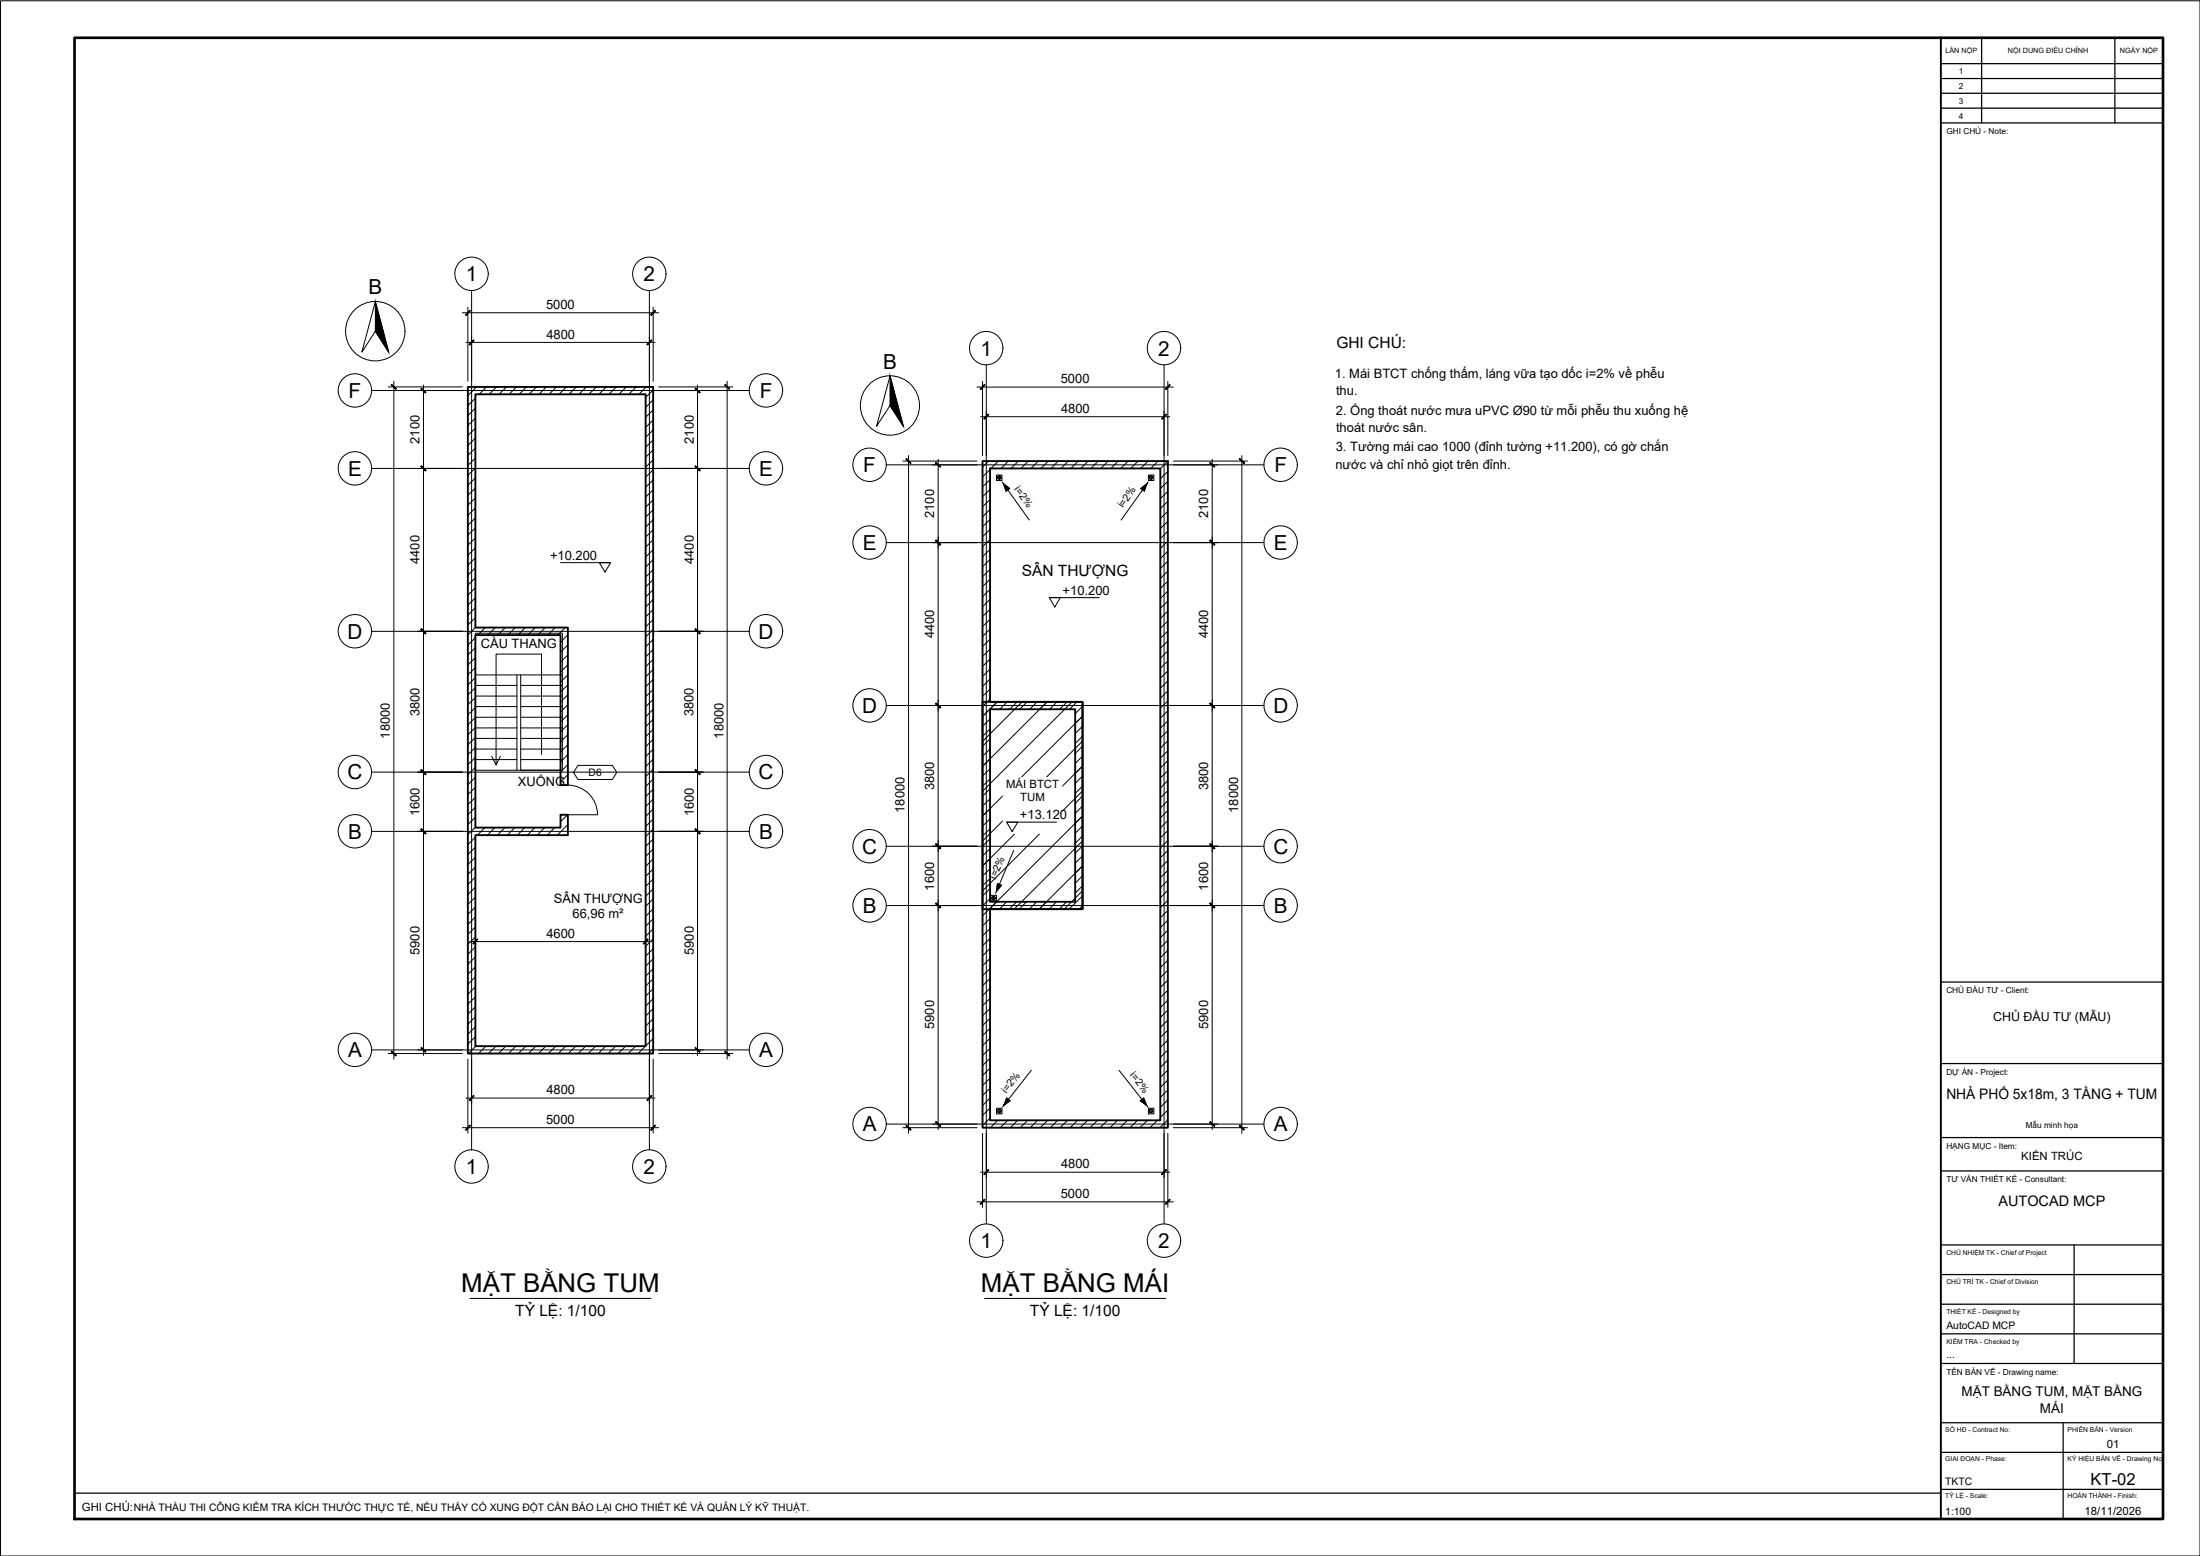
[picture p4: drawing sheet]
<svg xmlns="http://www.w3.org/2000/svg" width="594mm" height="420mm" viewBox="0 0 594 420" stroke-linecap="round" stroke-linejoin="round" font-family="sans-serif">
<!-- layer: A-WALL -->
<path d="M126.3 104.5h50.1v180h-50.1zM128.4 106.5h45.9v176h-45.9v-57h24.9v-5.5h-1.9v3.5h-23v-52h23v40.5h1.9v-42.5h-24.9zM265.3 124.5h50.1v180h-50.1zM267.3 126.5h46v176h-46v-57h25v-56h-25zM267.3 191.5h23v52h-23z" fill="none" stroke="#000" stroke-width=".51"/>
<!-- layer: A-WALL-PATT -->
<g fill="none" stroke="#000" stroke-width=".27">
<path d="M128.4 107.5l-2.1 2M128.4 110.2l-2.1 2M128.4 112.9l-2.1 2M128.4 115.6l-2.1 2M128.4 118.3l-2.1 2M128.7 104.5l-2.4 2.3M131.4 104.5l-2 2M134.1 104.5l-2 2M136.8 104.5l-2 2M139.5 104.5l-2 2M142.2 104.5l-2 2M144.9 104.5l-2.1 2"/>
<path d="M147.5 104.5l-1.9 2M150.3 104.5l-2 2M153 104.5l-2.1 2M155.6 104.5l-2 2M158.3 104.5l-1.9 2M161.1 104.5l-2.1 2M163.7 104.5l-2 2M166.4 104.5l-2 2M169.1 104.5l-2 2M171.8 104.5l-2 2M174.5 104.5l-2 2M176.4 105.3l-2.1 2"/>
<path d="M176.4 108l-2.1 2M176.4 110.7l-2.1 2M176.4 113.4l-2.1 2M176.4 116.1l-2.1 2M176.4 118.8l-2.1 2M128.4 121l-2.1 2M128.4 123.7l-2.1 2M128.4 126.4l-2.1 2M128.4 129.1l-2.1 2M128.4 131.8l-2.1 2M128.4 134.5l-2.1 1.9M128.4 137.2l-2.1 1.9"/>
<path d="M128.4 139.8l-2.1 2.1M176.4 121.5l-2.1 2M176.4 124.2l-2.1 2M176.4 126.9l-2.1 2M176.4 129.6l-2.1 2M176.4 132.2l-2.1 2M176.4 135l-2.1 1.9M176.4 137.6l-2.1 2.1M266.9 124.5l-1.6 1.6M267.3 126.8l-2 2M267.3 129.5l-2 2M267.3 132.2l-2 2"/>
<path d="M267.3 134.9l-2 2M267.3 137.5l-2 2.1M269.6 124.5l-2 2M272.3 124.5l-2 2M275 124.5l-2 2M277.7 124.5l-2 2M280.4 124.5l-2 2M283.1 124.5l-2 2M285.8 124.5l-2 2M288.5 124.5l-2 2M291.2 124.5l-2 2M293.8 124.5l-1.9 2"/>
<path d="M296.6 124.5l-2 2M299.3 124.5l-2.1 2M301.9 124.5l-2 2M304.6 124.5l-1.9 2M307.4 124.5l-2.1 2M310 124.5l-2 2M312.7 124.5l-2 2M315.4 124.6l-2.1 2M315.4 127.3l-2.1 2M315.4 130l-2.1 2M315.4 132.7l-2.1 2M315.4 135.4l-2.1 2"/>
<path d="M315.4 138l-2.1 2M128.4 142.5l-2.1 2M128.4 145.2l-2.1 2M128.4 147.9l-2.1 2M128.4 150.6l-2.1 2M128.4 153.3l-2.1 2M128.4 156l-2.1 2M128.4 158.7l-2.1 2M176.4 140.3l-2.1 2M176.4 143l-2.1 2M176.4 145.7l-2.1 2M176.4 148.4l-2.1 2"/>
<path d="M176.4 151.1l-2.1 2M176.4 153.8l-2.1 2M176.4 156.5l-2.1 2M176.4 159.2l-2.1 2M267.3 140.3l-2 1.9M267.3 143l-2 1.9M267.3 145.6l-2 2.1M267.3 148.3l-2 2M267.3 151l-2 2M267.3 153.7l-2 2M267.3 156.4l-2 2M267.3 159.1l-2 2"/>
<path d="M315.4 140.8l-2.1 1.9M315.4 143.4l-2.1 2.1M315.4 146.1l-2.1 2M315.4 148.8l-2.1 2M315.4 151.5l-2.1 2M315.4 154.2l-2.1 2M315.4 156.9l-2.1 2M315.4 159.6l-2.1 2M128.4 161.4l-2.1 2M128.4 164.1l-2.1 2M128.4 166.8l-2.1 2M128.4 169.5l-2.1 2"/>
<path d="M128.4 172.2l-2.1 2M128.4 174.9l-2.1 2M128.4 177.6l-2.1 2M131 169.5l-2 2M133.7 169.5l-1.9 2M136.5 169.5l-2.1 2M139.1 169.5l-2 2M141.8 169.5l-2 2M144.5 169.5l-2 2M147.2 169.5l-2 2M149.9 169.5l-2 2M152.6 169.5l-2 2"/>
<path d="M153.3 171.4l-1.9 2M153.3 174.1l-1.9 2M153.3 176.8l-1.9 2M153.3 179.5l-1.9 2M176.4 161.9l-2.1 2M176.4 164.6l-2.1 2M176.4 167.3l-2.1 2M176.4 170l-2.1 2M176.4 172.7l-2.1 2M176.4 175.4l-2.1 2M176.4 178.1l-2.1 1.9M267.3 161.8l-2 2"/>
<path d="M267.3 164.5l-2 2M267.3 167.2l-2 2M267.3 169.9l-2 2M267.3 172.6l-2 2M267.3 175.3l-2 2M267.3 178l-2 2M315.4 162.3l-2.1 2M315.4 165l-2.1 2M315.4 167.7l-2.1 2M315.4 170.4l-2.1 2M315.4 173.1l-2.1 2M315.4 175.8l-2.1 2"/>
<path d="M315.4 178.5l-2.1 2M128.4 180.3l-2.1 1.9M128.4 183l-2.1 2M128.4 185.7l-2.1 2M128.4 188.3l-2.1 2M128.4 191.1l-2.1 1.9M128.4 193.7l-2.1 2M128.4 196.4l-2.1 2M128.4 199.1l-2.1 2M153.3 182.2l-1.9 2M153.3 184.9l-1.9 2M153.3 187.6l-1.9 2"/>
<path d="M153.3 190.3l-1.9 2M153.3 193l-1.9 2M153.3 195.7l-1.9 2M153.3 198.4l-1.9 2M176.4 180.8l-2.1 2M176.4 183.5l-2.1 2M176.4 186.1l-2.1 2M176.4 188.8l-2.1 2M176.4 191.5l-2.1 2M176.4 194.2l-2.1 2M176.4 196.9l-2.1 2M176.4 199.6l-2.1 2"/>
<path d="M267.3 180.7l-2 2M267.3 183.3l-2 2.1M267.3 186.1l-2 1.9M267.3 188.8l-2 2M267.3 194.1l-2 2M267.3 196.9l-2 1.9M267.3 199.5l-2 2M269.3 189.5l-4 4M272 189.5l-2 2M274.7 189.5l-2.1 2M277.3 189.5l-1.9 2M280 189.5l-1.9 2"/>
<path d="M282.8 189.5l-2.1 2M285.4 189.5l-2 2M288.1 189.5l-2 2M290.8 189.5l-2 2M292.3 190.7l-2 2M292.3 193.4l-2 2M292.3 196.1l-2 2M292.3 198.8l-2 2M315.4 181.1l-2.1 2.1M315.4 183.9l-2.1 1.9M315.4 186.6l-2.1 2M315.4 189.2l-2.1 2.1"/>
<path d="M315.4 191.9l-2.1 2M315.4 194.6l-2.1 2M315.4 197.3l-2.1 2M128.4 201.8l-2.1 2M128.4 204.5l-2.1 2M128.4 207.2l-2.1 2M128.4 209.9l-2.1 2M128.4 212.6l-2.1 2M128.4 215.3l-2.1 2M128.4 218l-2.1 2M153.3 201.1l-1.9 2M153.3 203.8l-1.9 2"/>
<path d="M153.3 206.5l-1.9 1.9M153.3 209.2l-1.9 2M153.3 211.8l-.1 .2M176.4 202.3l-2.1 2M176.4 205l-2.1 2M176.4 207.7l-2.1 2M176.4 210.4l-2.1 2M176.4 213.1l-2.1 2M176.4 215.8l-2.1 2M176.4 218.5l-2.1 2M267.3 202.2l-2 2M267.3 204.9l-2 2"/>
<path d="M267.3 207.6l-2 2M267.3 210.3l-2 2M267.3 213l-2 2M267.3 215.7l-2 2M267.3 218.4l-2 2M292.3 201.5l-2 2M292.3 204.2l-2 2M292.3 206.8l-2 2.1M292.3 209.6l-2 1.9M292.3 212.3l-2 1.9M292.3 214.9l-2 2.1M292.3 217.6l-2 2"/>
<path d="M315.4 200l-2.1 2M315.4 202.7l-2.1 2M315.4 205.4l-2.1 2M315.4 208.1l-2.1 2M315.4 210.8l-2.1 2M315.4 213.5l-2.1 2M315.4 216.2l-2.1 2M315.4 218.9l-2.1 2M128.4 220.7l-2.1 2M128.4 223.4l-2.1 2M128.4 226.1l-2.1 2M128.4 228.8l-2.1 2"/>
<path d="M128.4 231.5l-2.1 2M128.4 234.1l-2.1 2M128.4 236.9l-2.1 1.9M128.4 239.6l-2.1 2M131 223.5l-2.1 2M133.6 223.5l-2 2M136.3 223.5l-2 2M139 223.5l-2 2M141.7 223.5l-2 2M144.4 223.5l-2 2M147.1 223.5l-2 2M149.8 223.5l-2 2"/>
<path d="M153.3 220l-1.9 1.9M153.3 222.6l-2.8 2.9M153.3 225.3l-.1 .2M176.4 221.2l-2.1 2M176.4 223.9l-2.1 2M176.4 226.6l-2.1 2M176.4 229.3l-2.1 2M176.4 231.9l-2.1 2M176.4 234.7l-2.1 1.9M176.4 237.4l-2.1 2M267.3 221.1l-2 2M267.3 223.8l-2 2"/>
<path d="M267.3 226.5l-2 2M267.3 229.2l-2 2M267.3 231.9l-2 1.9M267.3 234.6l-2 2M267.3 237.2l-2 2M267.3 239.9l-2 2M292.3 220.3l-2 2M292.3 223l-2 2M292.3 225.7l-2 2M292.3 228.4l-2 2M292.3 231.1l-2 2M292.3 233.8l-2 2"/>
<path d="M292.3 236.5l-2 2M292.3 239.2l-2 2M315.4 221.6l-2.1 2M315.4 224.3l-2.1 2M315.4 226.9l-2.1 2.1M315.4 229.7l-2.1 1.9M315.4 232.4l-2.1 2M315.4 235l-2.1 2M315.4 237.7l-2.1 2M128.4 242.2l-2.1 2M128.4 244.9l-2.1 2M128.4 247.6l-2.1 2"/>
<path d="M128.4 250.3l-2.1 2M128.4 253l-2.1 2M128.4 255.7l-2.1 2M128.4 258.4l-2.1 2M176.4 240l-2.1 2M176.4 242.7l-2.1 2M176.4 245.4l-2.1 2M176.4 248.1l-2.1 2M176.4 250.8l-2.1 2M176.4 253.5l-2.1 2M176.4 256.2l-2.1 2M176.4 258.9l-2.1 2"/>
<path d="M267.3 242.6l-2 2M267.3 248l-2 2M267.3 250.7l-2 2M267.3 253.4l-2 2M267.3 256.1l-2 2M267.3 258.8l-2 2M269.1 243.5l-3.8 3.8M271.8 243.5l-2 2M274.5 243.5l-2 2M277.2 243.5l-2 2M279.9 243.5l-2 2M282.6 243.5l-2 2"/>
<path d="M285.3 243.5l-2 2M288 243.5l-2 2M292.3 241.9l-3.6 3.6M292.3 244.6l-.9 .9M315.4 240.4l-2.1 2M315.4 243.1l-2.1 2M315.4 245.8l-2.1 2M315.4 248.5l-2.1 2M315.4 251.2l-2.1 2M315.4 253.9l-2.1 2M315.4 256.6l-2.1 2M315.4 259.3l-2.1 2"/>
<path d="M128.4 261.1l-2.1 2M128.4 263.8l-2.1 2M128.4 266.5l-2.1 2M128.4 269.2l-2.1 2M128.4 271.9l-2.1 2M128.4 274.6l-2.1 2M128.4 277.3l-2.1 2M128.4 280l-2.1 2M176.4 261.6l-2.1 2M176.4 264.3l-2.1 2M176.4 267l-2.1 2M176.4 269.7l-2.1 2"/>
<path d="M176.4 272.4l-2.1 2M176.4 275.1l-2.1 2M176.4 277.7l-2.1 2.1M267.3 261.5l-2 2M267.3 264.2l-2 2M267.3 266.9l-2 2M267.3 269.6l-2 2M267.3 272.3l-2 2M267.3 275l-2 1.9M267.3 277.7l-2 2M315.4 262l-2.1 2M315.4 264.7l-2.1 2"/>
<path d="M315.4 267.4l-2.1 2M315.4 270.1l-2.1 2M315.4 272.8l-2.1 1.9M315.4 275.5l-2.1 2M315.4 278.1l-2.1 2.1M128.5 282.5l-2 2M131.2 282.5l-2 2M133.9 282.5l-2 2M136.6 282.5l-2 2M139.3 282.5l-2 2M142 282.5l-2 2M144.7 282.5l-2 2"/>
<path d="M147.4 282.5l-2 2M150.1 282.5l-2 2M152.8 282.5l-2 2M155.5 282.5l-2 2M158.1 282.5l-2 2M160.8 282.5l-2 2M163.5 282.5l-1.9 2M166.2 282.5l-2 2M168.9 282.5l-2 2M171.6 282.5l-2 2M174.3 282.5l-2 2M176.4 280.5l-2.1 1.9"/>
<path d="M176.4 283.2l-1.4 1.3M267.3 280.3l-2 2.1M267.3 283l-2 2M267.3 285.8l-2 1.9M267.3 288.4l-2 2M267.3 291.1l-2 2M267.3 293.8l-2 2M267.3 296.5l-2 2M267.3 299.2l-2 2M315.4 280.8l-2.1 2M315.4 283.5l-2.1 2M315.4 286.2l-2.1 2"/>
<path d="M315.4 288.9l-2.1 2M315.4 291.6l-2.1 2M315.4 294.3l-2.1 2M315.4 297l-2.1 2M315.4 299.7l-2.1 2M267.3 301.9l-2 2M269.4 302.5l-2 2M272.1 302.5l-2 2M274.8 302.5l-2 2M277.5 302.5l-2 2M280.2 302.5l-2 2M282.9 302.5l-2 2"/>
<path d="M285.6 302.5l-2 2M288.3 302.5l-2 2M291 302.5l-2 2M293.7 302.5l-2.1 2M296.3 302.5l-1.9 2M299.1 302.5l-2 2M301.8 302.5l-2.1 2M304.4 302.5l-2 2M307.1 302.5l-1.9 2M309.9 302.5l-2.1 2M312.5 302.5l-2 2M315.4 302.4l-2.2 2.1"/>
</g>
<!-- layer: A-DOOR -->
<path d="M153.3 212a8 8 0 0 1 8 8h-8" fill="none" stroke="#000" stroke-width=".27"/>
<!-- layer: A-ANNO-TEXT -->
<path d="M156.1 206.7h9.3l1.2 1.9-1.2 1.9h-9.3l-1.2-1.9zM126.9 350.6h48.9M265.9 350.6h48.9" fill="none" stroke="#000" stroke-width=".27"/>
<!-- layer: A-ANNO-DIMS -->
<g fill="none" stroke="#000" stroke-width=".27">
<path d="M124.9 84.5h53M125.8 92.5h51.1M126.3 83v20M127.4 91v12M175.4 91v12M176.4 83v20M104.8 104.5h20.1M106.4 103v183M112.8 105.5h12.1M114.4 104v181M177.9 105.5h12M177.9 104.5h20"/>
<path d="M188.4 104v181M196.4 103v183M263.8 104.5h53M264.8 112.5h51.1M265.3 103v20M266.3 111v12M314.3 111v12M315.4 103v20M112.8 126.5h12.1M177.9 126.5h12M243.8 124.5h20M245.3 123v183"/>
<path d="M251.8 125.5h12M253.3 124v181M316.8 125.5h12.1M316.8 124.5h20.1M327.3 124v181M335.3 123v183M251.8 146.5h12M316.8 146.5h12.1M112.8 170.5h12.1M177.9 170.5h12M251.8 190.5h12M316.8 190.5h12.1"/>
<path d="M112.8 208.5h12.1M177.9 208.5h12M112.8 224.5h12.1M177.9 224.5h12M251.8 228.5h12M316.8 228.5h12.1M126.8 254.3h49.1M251.8 244.5h12M316.8 244.5h12.1M104.8 284.5h20.1M112.8 283.5h12.1M125.8 296.5h51.1"/>
<path d="M126.3 286v20M127.4 286v12M175.4 286v12M176.4 286v20M177.9 283.5h12M177.9 284.5h20M124.9 304.5h53M243.8 304.5h20M251.8 303.5h12M264.8 316.5h51.1M265.3 306v20M266.3 306v12"/>
<path d="M314.3 306v12M315.4 306v20M316.8 304.5h20.1M316.8 303.5h12.1M263.8 324.5h53"/>
</g>
<!-- layer: 0 -->
<g fill="#000" stroke="#000" stroke-width=".27">
<path d="M126.9 83.8l-1.1 1.3 1.2-1.2zM126.9 83.8l-1.1 1.3-.1-.1z"/>
<path d="M127.9 91.8l-1.1 1.3 1.2-1.2zM126.7 93l1.2-1.2-1.1 1.3z"/>
<path d="M174.7 93l.1 .1 1.1-1.3zM175.9 91.8l.1 .1-1.2 1.2z"/>
<path d="M176.9 83.8l-1.2 1.2 .1 .1zM176.9 83.8l.1 .1-1.2 1.2z"/>
<path d="M105.7 103.9l1.2 1.2 .1-.1zM105.7 103.9l.1-.1 1.2 1.2z"/>
<path d="M113.7 104.9l1.2 1.2 .1-.1zM113.7 104.9l.1-.1 1.2 1.2z"/>
<path d="M187.7 104.9l1.2 1.2 .1-.1zM187.7 104.9l.1-.1 1.2 1.2z"/>
<path d="M195.7 103.9l1.2 1.2 .1-.1zM195.7 103.9l.1-.1 1.2 1.2z"/>
<path d="M265.9 103.8l-1.1 1.4 1.2-1.2zM265.9 103.8l-1.1 1.4-.1-.2z"/>
<path d="M266.9 111.8l-1.1 1.4 1.2-1.2zM265.7 113l1.2-1.2-1.1 1.4z"/>
<path d="M313.7 113l.1 .2 1.1-1.4zM314.9 111.8l.1 .2-1.2 1.2z"/>
<path d="M314.7 105l.1 .2 1.1-1.4zM315.9 103.8l.1 .2-1.2 1.2z"/>
<path d="M113.8 125.8l-.1 .1 1.3 1.1zM113.7 125.9l1.3 1.1-.1 .1z"/>
<path d="M113.7 125.9l1.2 1.2 .1-.1zM113.7 125.9l.1-.1 1.2 1.2z"/>
<path d="M187.8 125.8l-.1 .1 1.3 1.1zM187.7 125.9l1.3 1.1-.1 .1z"/>
<path d="M187.7 125.9l1.2 1.2 .1-.1zM187.7 125.9l.1-.1 1.2 1.2z"/>
<path d="M244.7 124l1.1 1.2 .2-.1zM244.7 124l.1-.2 1.2 1.3z"/>
<path d="M252.7 125l1.1 1.2 .2-.2zM252.7 125l.1-.2 1.2 1.2z"/>
<path d="M326.7 125l1.2 1.2 .1-.2zM326.7 125l.1-.2 1.2 1.2z"/>
<path d="M334.7 124l1.2 1.2 .1-.1zM334.7 124l.1-.2 1.2 1.3z"/>
<path d="M252.8 145.8l-.1 .2 1.3 1.1zM252.7 146l1.3 1.1-.2 .1z"/>
<path d="M252.7 146l1.1 1.2 .2-.1zM252.8 145.8l1.2 1.3-1.3-1.1z"/>
<path d="M326.8 145.8l-.1 .2 1.3 1.1zM326.7 146l1.3 1.1-.1 .1z"/>
<path d="M326.7 146l1.2 1.2 .1-.1zM326.8 145.8l1.2 1.3-1.3-1.1z"/>
<path d="M113.7 169.9l1.3 1.1-1.2-1.2zM113.7 169.9l1.3 1.1-.1 .2z"/>
<path d="M113.7 169.9l1.2 1.3 .1-.2zM113.7 169.9l.1-.1 1.2 1.2z"/>
<path d="M187.8 169.8l-.1 .1 1.3 1.1zM187.7 169.9l1.3 1.1-.1 .2z"/>
<path d="M187.7 169.9l1.2 1.3 .1-.2zM187.7 169.9l.1-.1 1.2 1.2z"/>
<path d="M252.8 189.9l-.1 .1 1.3 1.1zM252.7 190l1.3 1.1-.2 .1z"/>
<path d="M252.7 190l1.1 1.2 .2-.1zM252.7 190l.1-.1 1.2 1.2z"/>
<path d="M326.8 189.9l-.1 .1 1.3 1.1zM326.7 190l1.3 1.1-.1 .1z"/>
<path d="M326.7 190l1.2 1.2 .1-.1zM326.7 190l.1-.1 1.2 1.2z"/>
<path d="M113.7 207.9l1.3 1.1-1.2-1.2zM113.7 207.9l1.3 1.1-.1 .2z"/>
<path d="M113.7 207.9l1.2 1.3 .1-.2zM113.7 207.9l.1-.1 1.2 1.2z"/>
<path d="M187.8 207.8l-.1 .1 1.3 1.1zM187.7 207.9l1.3 1.1-.1 .2z"/>
<path d="M187.7 207.9l1.2 1.3 .1-.2zM187.7 207.9l.1-.1 1.2 1.2z"/>
<path d="M113.7 223.9l1.3 1.1-1.2-1.2zM113.7 223.9l1.3 1.1-.1 .2z"/>
<path d="M113.7 223.9l1.2 1.3 .1-.2zM113.7 223.9l.1-.1 1.2 1.2z"/>
<path d="M187.7 223.9l1.3 1.1-1.2-1.2zM187.7 223.9l1.3 1.1-.1 .2z"/>
<path d="M187.7 223.9l1.2 1.3 .1-.2zM187.7 223.9l.1-.1 1.2 1.2z"/>
<path d="M252.8 227.8l-.1 .2 1.3 1.1zM252.7 228l1.3 1.1-.2 .1z"/>
<path d="M252.7 228l1.1 1.2 .2-.1zM252.7 228l.1-.2 1.2 1.3z"/>
<path d="M326.8 227.8l-.1 .2 1.3 1.1zM326.7 228l1.3 1.1-.1 .1z"/>
<path d="M326.7 228l1.2 1.2 .1-.1zM326.8 227.8l1.2 1.3-1.3-1.1z"/>
<path d="M128.9 253.6l-1.1 1.3 1.2-1.2zM128.9 253.6l-1.1 1.3-.1-.1z"/>
<path d="M173.7 254.8l.1 .1 1.1-1.3zM174.9 253.6l.1 .1-1.2 1.2z"/>
<path d="M252.8 243.8l-.1 .2 1.3 1zM252.7 244l1.3 1-.2 .2z"/>
<path d="M252.7 244l1.1 1.2 .2-.2zM252.7 244l.1-.2 1.2 1.2z"/>
<path d="M326.8 243.8l-.1 .2 1.3 1zM326.7 244l1.3 1-.1 .2z"/>
<path d="M326.7 244l1.2 1.2 .1-.2zM326.7 244l.1-.2 1.2 1.2z"/>
<path d="M105.7 284l1.3 1-1.2-1.2zM105.7 284l1.3 1-.1 .2z"/>
<path d="M113.7 283l1.3 1-1.2-1.2zM113.7 283l1.3 1-.1 .1z"/>
<path d="M127.9 295.8l-1.1 1.4 1.2-1.2zM127.9 295.8l-1.1 1.4-.1-.1z"/>
<path d="M174.7 297.1l.1 .1 1.1-1.4zM175.9 295.8l.1 .2-1.2 1.2z"/>
<path d="M187.7 283l1.3 1-1.2-1.2zM187.7 283l1.3 1-.1 .1z"/>
<path d="M195.8 283.8l-.1 .2 1.3 1zM195.7 284l1.3 1-.1 .2z"/>
<path d="M126.9 303.8l-1.1 1.4 1.2-1.2zM126.9 303.8l-1.1 1.4-.1-.1z"/>
<path d="M176.9 303.8l-1.2 1.3 .1 .1zM176.9 303.8l.1 .2-1.2 1.2z"/>
<path d="M244.8 303.8l-.1 .2 1.3 1.1zM244.7 304l1.3 1.1-.2 .1z"/>
<path d="M252.8 302.9l-.1 .1 1.3 1zM252.7 303l1.3 1-.2 .2z"/>
<path d="M266.9 315.8l-1.1 1.4 1.2-1.2zM265.7 317l1.2-1.2-1.1 1.4z"/>
<path d="M313.7 317l.1 .2 1.1-1.4zM314.9 315.8l.1 .2-1.2 1.2z"/>
<path d="M326.8 302.9l-.1 .1 1.3 1zM326.7 303l1.3 1-.1 .2z"/>
<path d="M334.8 303.8l-.1 .2 1.3 1.1zM334.7 304l1.3 1.1-.1 .1z"/>
<path d="M265.9 323.9l-1.1 1.3 1.2-1.2zM264.7 325l1.2-1.1-1.1 1.3z"/>
<path d="M314.7 325l.1 .2 1.1-1.3zM315.9 323.9l.1 .1-1.2 1.2z"/>
</g>
<!-- layer: S-GRID -->
<g fill="none" stroke="#000" stroke-width=".27">
<path d="M127.4 78.5v232M175.4 78.5v232M266.3 98.5v232M314.3 98.5v232M100.3 105.5h102.1M100.3 126.5h102.1M239.3 125.5h102M239.3 146.5h102M100.3 170.5h102.1M239.3 190.5h102M100.3 208.5h102.1M100.3 224.5h102.1"/>
<path d="M239.3 228.5h102M239.3 244.5h102M100.3 283.5h102.1M239.3 303.5h102"/>
</g>
<!-- layer: S-GRID-IDEN -->
<g fill="none" stroke="#000" stroke-width=".27">
<circle cx="127.3" cy="73.9" r="4.5"/>
<circle cx="175.3" cy="73.9" r="4.5"/>
<circle cx="266.3" cy="94" r="4.5"/>
<circle cx="314.3" cy="94" r="4.5"/>
<circle cx="95.8" cy="105.4" r="4.5"/>
<circle cx="206.8" cy="105.4" r="4.5"/>
<circle cx="95.8" cy="126.5" r="4.5"/>
<circle cx="206.8" cy="126.5" r="4.5"/>
<circle cx="234.8" cy="125.5" r="4.5"/>
<circle cx="345.8" cy="125.5" r="4.5"/>
<circle cx="234.8" cy="146.5" r="4.5"/>
<circle cx="345.8" cy="146.5" r="4.5"/>
<circle cx="95.8" cy="170.5" r="4.5"/>
<circle cx="206.8" cy="170.5" r="4.5"/>
<circle cx="234.8" cy="190.5" r="4.5"/>
<circle cx="345.8" cy="190.5" r="4.5"/>
<circle cx="95.8" cy="208.5" r="4.5"/>
<circle cx="206.8" cy="208.5" r="4.5"/>
<circle cx="95.8" cy="224.5" r="4.5"/>
<circle cx="206.8" cy="224.5" r="4.5"/>
<circle cx="234.8" cy="228.5" r="4.5"/>
<circle cx="345.8" cy="228.5" r="4.5"/>
<circle cx="234.8" cy="244.5" r="4.5"/>
<circle cx="345.8" cy="244.5" r="4.5"/>
<circle cx="95.8" cy="283.5" r="4.5"/>
<circle cx="206.8" cy="283.5" r="4.5"/>
<circle cx="127.3" cy="315" r="4.5"/>
<circle cx="175.3" cy="315" r="4.5"/>
<circle cx="234.8" cy="303.5" r="4.5"/>
<circle cx="345.8" cy="303.5" r="4.5"/>
<circle cx="266.3" cy="335" r="4.5"/>
<circle cx="314.3" cy="335" r="4.5"/>
</g>
<!-- layer: A-FLOR-STRS -->
<g fill="none" stroke="#000" stroke-width=".27">
<path d="M128.4 171h23.5v37h-23.5zM128.4 182.2h23.5M128.4 199.4h11.2M128.4 196.6h11.2M128.4 193.7h11.2M128.4 190.8h11.2M128.4 188h11.2M128.4 185.1h11.2M139.6 182.2v25.8M140.6 182.2v25.8h11.3M140.6 199.4h11.3M140.6 196.6h11.3"/>
<path d="M140.6 193.7h11.3M140.6 190.8h11.3M140.6 188h11.3M140.6 185.1h11.3M128.4 205.1h11.2M128.4 202.3h11.2M132.8 204.3l1.2 2.2 1.1-2.2M140.6 205.1h11.3M140.6 202.3h11.3M146.2 203.7v-27.1h-12.2v29.9"/>
</g>
<!-- layer: A-ANNO-SYMB -->
<g fill="none" stroke="#000" stroke-width=".27">
<path d="M101.4 81.4l3.6 13.7-3.6-5.6-3.7 5.6zM240.3 101.5l3.6 13.6-3.6-5.6-3.6 5.6zM151.4 151.9h13.5M161.9 151.9h3l-1.5 2.6zM283.4 161.4h2.9l-1.5 2.5zM283.4 161.4h13.5M271.8 222h3l-1.5 2.5zM271.8 222h13.5"/>
<circle cx="101.3" cy="89.4" r="8"/>
<circle cx="240.3" cy="109.5" r="8"/>
</g>
<g fill="#000" stroke="#000" stroke-width=".27">
<path d="M101.4 81.4l2.1 8.1h-2.1zM101.4 89.5l3.6 5.6-1.5-5.6z"/>
<path d="M240.3 101.5l2.2 8h-2.2zM240.3 109.5l3.6 5.6-1.4-5.6z"/>
</g>
<!-- layer: A-ELEV-OTLN -->
<path d="M265.3 189.5h27v56h-27z" fill="none" stroke="#000" stroke-width=".51"/>
<!-- layer: A-ELEV-PATT -->
<path d="M269.3 189.5l-4 4M276 189.5l-10.7 10.7M282.8 189.5l-17.5 17.4M289.5 189.5l-24.2 24.2M292.3 193.4l-27 27M292.3 200.1l-27 27M292.3 206.8l-27 27M292.3 213.6l-27 27M292.3 220.3l-25.2 25.2M292.3 227.1l-18.4 18.4M292.3 233.8l-11.7 11.7M292.3 240.5l-4.9 5" fill="none" stroke="#000" stroke-width=".27"/>
<!-- layer: A-ANNO-NOTE -->
<path d="M271 130.6l1.6 1.3-.9 .7zM271.8 131.9l6.1 8.5M308 131.9l1.7-1.3-.7 2zM308.8 131.9l-6.1 8.5M269.3 238.6l1.1 .5-1.3 1.6zM273.7 229.6l-4 9.7M271.8 296.5l1 .7-1.7 1.3zM278.5 289l-6.5 8.3M302.2 289l6.5 8.3M307.9 297.2l.9-.7 .8 2z" fill="none" stroke="#000" stroke-width=".27"/>
<g fill="#000" stroke="#000" stroke-width=".27">
<path d="M271 130.6l1.6 1.3-.5 .4zM271 130.6l.7 2 .4-.3z"/>
<path d="M308 131.9l1.7-1.3-1.2 1.7zM309.7 130.6l-1.2 1.7 .5 .3z"/>
<path d="M269.3 238.6l.6 .2-.8 1.9zM269.9 238.8l-.8 1.9 1.3-1.6z"/>
<path d="M271.8 296.5l.5 .4-1.2 1.6zM272.3 296.9l-1.2 1.6 1.7-1.3z"/>
<path d="M308.4 296.9l.4-.4 .8 2zM307.9 297.2l1.7 1.3-1.2-1.6z"/>
</g>
<!-- layer: A-FLOR-FIXT -->
<g fill="none" stroke="#000" stroke-width=".27">
<path d="M269.1 128.3h1.5v1.5h-1.5zM269.3 129h1M269.8 128.5v1M310.1 128.3h1.5v1.5h-1.5zM310.4 129h.9M310.8 128.5v1M267.6 241.8h1.5v1.4h-1.5zM267.8 242.5h1M268.3 242v1M269.1 299.3h1.5v1.5h-1.5zM269.8 299.5v1M310.1 299.3h1.5v1.5h-1.5z"/>
<path d="M310.8 299.5v1M269.3 300h1M310.4 300h.9"/>
<circle cx="269.8" cy="129" r=".49"/>
<circle cx="269.8" cy="129" r=".44"/>
<circle cx="310.8" cy="129" r=".49"/>
<circle cx="310.8" cy="129" r=".44"/>
<circle cx="268.3" cy="242.5" r=".49"/>
<circle cx="268.3" cy="242.5" r=".44"/>
<circle cx="269.8" cy="300" r=".49"/>
<circle cx="269.8" cy="300" r=".44"/>
<circle cx="310.8" cy="300" r=".49"/>
<circle cx="310.8" cy="300" r=".44"/>
</g>
<!-- layer: A-ANNO-TEXT -->
<path d="M270.9 225h15.8" fill="none" stroke="#fff" stroke-width=".27"/>
<path d="M270.9 210h15.8l-15.8 15zM270.9 225h15.8v-15z" fill="#fff" stroke="#fff" stroke-width=".27"/>
<!-- layer: A-ANNO-TTLB -->
<path d="M.1 .2h594v420h-594z" fill="none" stroke="#000" stroke-width=".27"/>
<path d="M20.1 10.2h564v400h-564z" fill="none" stroke="#000" stroke-width=".72"/>
<path d="M524.1 10.2v400" fill="none" stroke="#000" stroke-width=".51"/>
<g fill="none" stroke="#000" stroke-width=".34">
<path d="M524.1 17.2h60M535.1 10.2v23M571.1 10.2v23M524.1 33.2h60M524.1 21.2h60M524.1 25.2h60M524.1 29.2h60M524.1 265.2h60M524.1 287.2h60M524.1 307.2h60M524.1 316.2h60M524.1 336.2h60"/>
<path d="M560.1 336.2v32M524.1 344.2h60M524.1 352.2h60M524.1 368.2h60M524.1 360.2h60M524.1 384.2h60M524.1 392.2h60M557.1 384.2v26M20.1 403.2h504M524.1 402.2h60"/>
</g>
<g font-size="7">
<text x="124.6" y="349">MẶT BẰNG TUM</text>
<text x="264.9" y="349">MẶT BẰNG MÁI</text>
</g>
<g font-size="5.6">
<text x="125.8" y="75.9">1</text>
<text x="173.8" y="75.9">2</text>
<text x="99.5" y="79.5">B</text>
<text x="238.5" y="99.5">B</text>
<text x="264.8" y="96">1</text>
<text x="312.8" y="96">2</text>
<text x="94.1" y="107.5">F</text>
<text x="205.2" y="107.5">F</text>
<text x="94" y="128.5">E</text>
<text x="205" y="128.5">E</text>
<text x="233.1" y="127.5">F</text>
<text x="344.1" y="127.5">F</text>
<text x="233" y="148.5">E</text>
<text x="344" y="148.5">E</text>
<text x="93.8" y="172.5">D</text>
<text x="204.9" y="172.5">D</text>
<text x="232.8" y="192.5">D</text>
<text x="343.8" y="192.5">D</text>
<text x="93.8" y="210.5">C</text>
<text x="204.9" y="210.5">C</text>
<text x="94" y="226.5">B</text>
<text x="205" y="226.5">B</text>
<text x="232.8" y="230.5">C</text>
<text x="343.8" y="230.5">C</text>
<text x="233" y="246.5">B</text>
<text x="344" y="246.5">B</text>
<text x="94" y="285.5">A</text>
<text x="205" y="285.5">A</text>
<text x="233" y="305.5">A</text>
<text x="344" y="305.5">A</text>
<text x="125.8" y="317">1</text>
<text x="173.8" y="317">2</text>
<text x="264.8" y="337">1</text>
<text x="312.8" y="337">2</text>
</g>
<text font-size="4.5" x="564.5" y="401">KT-02</text>
<g font-size="4.2">
<text x="360.9" y="94">GHI CHÚ:</text>
<text x="275.9" y="155.5">SÂN THƯỢNG</text>
<text x="139.1" y="355.2">TỶ LỆ: 1/100</text>
<text x="278.1" y="355.2">TỶ LỆ: 1/100</text>
</g>
<g font-size="3.9">
<text x="525.6" y="296.7">NHÀ PHỐ 5x18m, 3 TẦNG + TUM</text>
<text x="539.6" y="325.7">AUTOCAD MCP</text>
</g>
<g font-size="3.6">
<text x="529.7" y="377">MẶT BẰNG TUM, MẶT BẰNG</text>
<text x="550.9" y="381.6">MÁI</text>
</g>
<g font-size="3.5">
<text x="147.5" y="83.4">5000</text>
<text x="147.5" y="91.4">4800</text>
<text x="286.4" y="103.5">5000</text>
<text x="360.5" y="102.1">1. Mái BTCT chống thấm, láng vữa tạo dốc i=2% về phễu</text>
<text x="360.8" y="106.8">thu.</text>
<text x="286.5" y="111.5">4800</text>
<text x="360.7" y="112">2. Ống thoát nước mưa uPVC Ø90 từ mỗi phễu thu xuống hệ</text>
<text x="113.3" y="119.8" transform="rotate(-90 113.3 119.8)">2100</text>
<text x="187.3" y="119.8" transform="rotate(-90 187.3 119.8)">2100</text>
<text x="360.8" y="116.6">thoát nước sân.</text>
<text x="360.7" y="121.8">3. Tường mái cao 1000 (đỉnh tường +11.200), có gờ chắn</text>
<text x="360.6" y="126.6">nước và chỉ nhỏ giọt trên đỉnh.</text>
<text x="252.3" y="139.9" transform="rotate(-90 252.3 139.9)">2100</text>
<text x="326.3" y="139.9" transform="rotate(-90 326.3 139.9)">2100</text>
<text x="113.3" y="152.3" transform="rotate(-90 113.3 152.3)">4400</text>
<text x="148.5" y="151.2">+10.200</text>
<text x="187.3" y="152.3" transform="rotate(-90 187.3 152.3)">4400</text>
<text x="286.9" y="160.6">+10.200</text>
<text x="252.3" y="172.3" transform="rotate(-90 252.3 172.3)">4400</text>
<text x="326.3" y="172.3" transform="rotate(-90 326.3 172.3)">4400</text>
<text x="129.8" y="175">CẦU THANG</text>
<text x="113.3" y="193.4" transform="rotate(-90 113.3 193.4)">3800</text>
<text x="187.3" y="193.4" transform="rotate(-90 187.3 193.4)">3800</text>
<text x="105.3" y="199.4" transform="rotate(-90 105.3 199.4)">18000</text>
<text x="195.3" y="199.4" transform="rotate(-90 195.3 199.4)">18000</text>
<text x="139.8" y="212.2">XUỐNG</text>
<text x="252.3" y="213.4" transform="rotate(-90 252.3 213.4)">3800</text>
<text x="326.3" y="213.4" transform="rotate(-90 326.3 213.4)">3800</text>
<text x="113.3" y="220.5" transform="rotate(-90 113.3 220.5)">1600</text>
<text x="187.3" y="220.5" transform="rotate(-90 187.3 220.5)">1600</text>
<text x="244.3" y="219.5" transform="rotate(-90 244.3 219.5)">18000</text>
<text x="275.4" y="221.2">+13.120</text>
<text x="334.3" y="219.5" transform="rotate(-90 334.3 219.5)">18000</text>
<text x="149.5" y="243.7">SÂN THƯỢNG</text>
<text x="252.3" y="240.5" transform="rotate(-90 252.3 240.5)">1600</text>
<text x="326.3" y="240.5" transform="rotate(-90 326.3 240.5)">1600</text>
<text x="154.6" y="247.9">66,96 m²</text>
<text x="113.3" y="257.9" transform="rotate(-90 113.3 257.9)">5900</text>
<text x="147.5" y="253.2">4600</text>
<text x="187.3" y="257.9" transform="rotate(-90 187.3 257.9)">5900</text>
<text x="252.3" y="277.9" transform="rotate(-90 252.3 277.9)">5900</text>
<text x="326.3" y="277.9" transform="rotate(-90 326.3 277.9)">5900</text>
<text x="147.5" y="295.4">4800</text>
<text x="147.5" y="303.4">5000</text>
<text x="286.5" y="315.5">4800</text>
<text x="286.4" y="323.5">5000</text>
</g>
<text font-size="3.4" x="538.2" y="275.7">CHỦ ĐẦU TƯ (MẪU)</text>
<g font-size="3.1">
<text x="271.7" y="212.9">MÁI BTCT</text>
<text x="275.5" y="216.4">TUM</text>
<text x="545.8" y="313.2">KIẾN TRÚC</text>
<text x="568.9" y="391">01</text>
<text x="22.1" y="407.9">GHI CHÚ:NHÀ THẦU THI CÔNG KIỂM TRA KÍCH THƯỚC THỰC TẾ, NẾU THẤY CÓ XUNG ĐỘT CẦN BÁO LẠI CHO THIẾT KẾ VÀ QUẢN LÝ KỸ THUẬT.</text>
<text x="562.9" y="409">18/11/2026</text>
</g>
<g font-size="2.8">
<text x="273.8" y="132.2" transform="rotate(55 273.8 132.2)">i=2%</text>
<text x="303.2" y="137.3" transform="rotate(-55 303.2 137.3)">i=2%</text>
<text x="158.9" y="209.6">D6</text>
<text x="268.9" y="237.5" transform="rotate(-67 268.9 237.5)">i=2%</text>
<text x="305" y="290.4" transform="rotate(52 305 290.4)">i=2%</text>
<text x="271.8" y="295.3" transform="rotate(-52 271.8 295.3)">i=2%</text>
<text x="525.6" y="358.8">AutoCAD MCP</text>
<text x="525.6" y="366.8">...</text>
<text x="525.3" y="401">TKTC</text>
<text x="525.3" y="409">1:100</text>
</g>
<g font-size="2.2">
<text x="529" y="20">1</text>
<text x="529" y="24">2</text>
<text x="529" y="28">3</text>
<text x="529" y="32">4</text>
<text x="525.6" y="36.2">GHI CHÚ - Note:</text>
<text x="525.6" y="268.2">CHỦ ĐẦU TƯ - Client:</text>
<text x="525.6" y="290.2">DỰ ÁN - Project:</text>
<text x="547" y="304.7">Mẫu minh họa</text>
<text x="525.6" y="310.2">HẠNG MỤC - Item:</text>
<text x="525.6" y="319.2">TƯ VẤN THIẾT KẾ - Consultant:</text>
<text x="525.6" y="371.2">TÊN BẢN VẼ - Drawing name:</text>
</g>
<g font-size="2">
<text x="525.3" y="14.4">LẦN NỘP</text>
<text x="542.2" y="14.4">NỘI DUNG ĐIỀU CHỈNH</text>
<text x="572.4" y="14.4">NGÀY NỘP</text>
</g>
<g font-size="1.8">
<text x="525.6" y="338.8">CHỦ NHIỆM TK - Chief of Project</text>
<text x="525.6" y="346.8">CHỦ TRÌ TK - Chief of Division</text>
<text x="525.6" y="354.8">THIẾT KẾ - Designed by</text>
<text x="525.6" y="362.8">KIỂM TRA - Checked by</text>
<text x="525.3" y="386.6">SỐ HĐ - Contract No:</text>
<text x="558.3" y="386.6">PHIÊN BẢN - Version</text>
<text x="525.3" y="394.6">GIAI ĐOẠN - Phase:</text>
<text x="558.3" y="394.6">KÝ HIỆU BẢN VẼ - Drawing No</text>
<text x="525.3" y="404.6">TỶ LỆ - Scale:</text>
<text x="558.3" y="404.6">HOÀN THÀNH - Finish:</text>
</g>
</svg>
